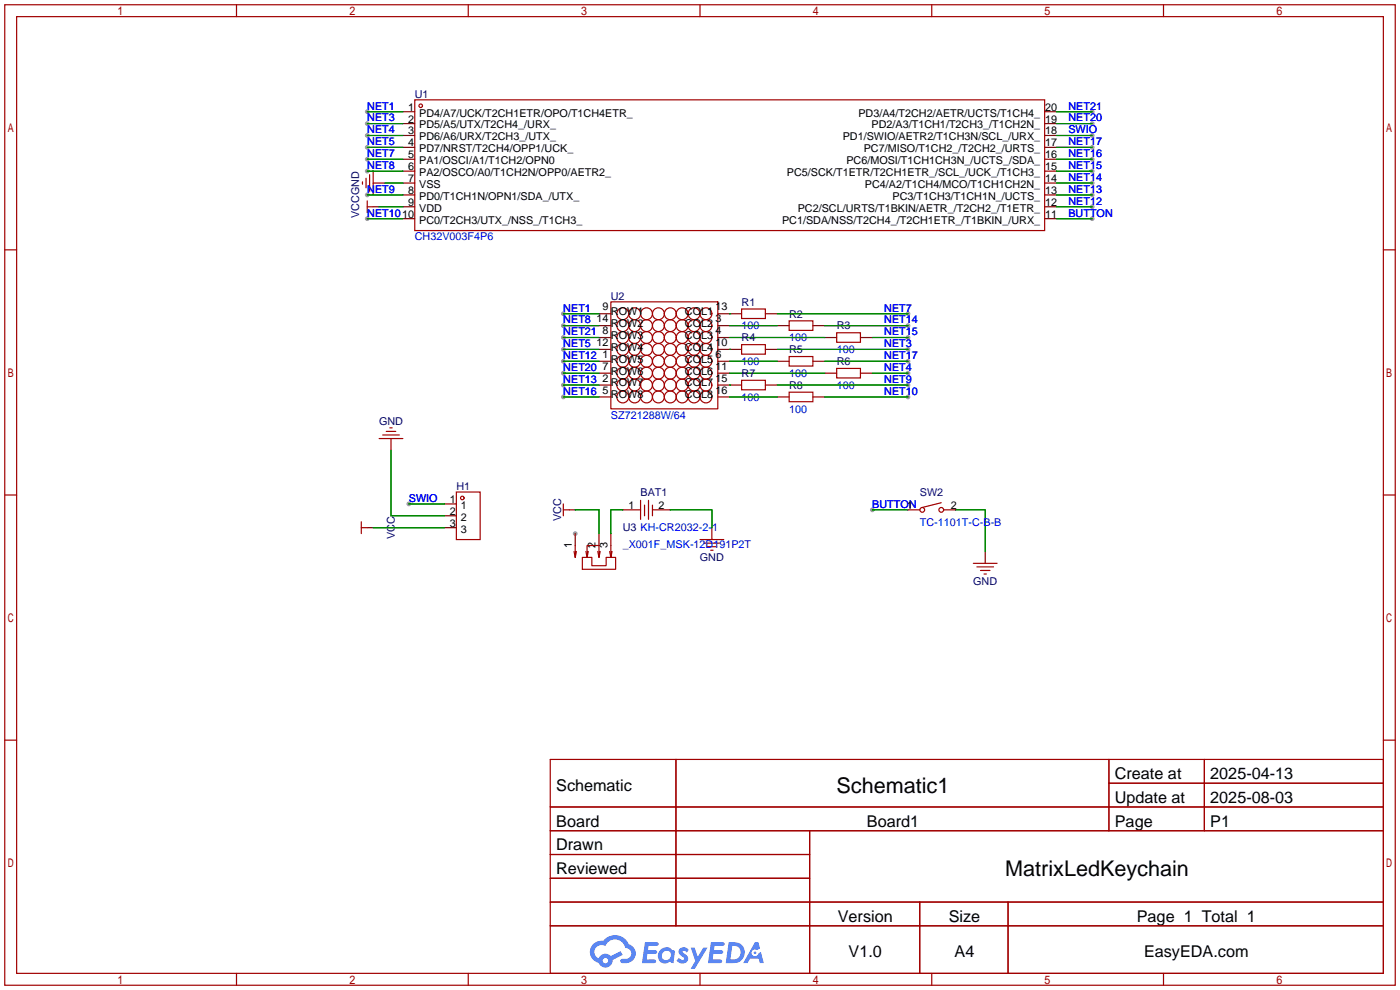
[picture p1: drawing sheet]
<svg xmlns="http://www.w3.org/2000/svg" width="299mm" height="212mm" viewBox="0 0 299 212" stroke-linecap="round" stroke-linejoin="round" font-family="sans-serif">
<g fill="#999">
<circle cx="122.9" cy="114" r=".51"/>
<circle cx="78.5" cy="23.9" r=".51"/>
<circle cx="78.5" cy="26.4" r=".51"/>
<circle cx="78.5" cy="29" r=".51"/>
<circle cx="78.5" cy="31.5" r=".51"/>
<circle cx="78.5" cy="34" r=".51"/>
<circle cx="78.5" cy="36.6" r=".51"/>
<circle cx="78.5" cy="41.7" r=".51"/>
<circle cx="78.5" cy="46.7" r=".51"/>
<circle cx="233.4" cy="46.7" r=".51"/>
<circle cx="233.4" cy="44.2" r=".51"/>
<circle cx="233.4" cy="41.7" r=".51"/>
<circle cx="233.4" cy="39.1" r=".51"/>
<circle cx="233.4" cy="36.6" r=".51"/>
<circle cx="233.4" cy="34" r=".51"/>
<circle cx="233.4" cy="31.5" r=".51"/>
<circle cx="233.4" cy="29" r=".51"/>
<circle cx="233.4" cy="26.4" r=".51"/>
<circle cx="233.4" cy="23.9" r=".51"/>
<circle cx="120.4" cy="67.1" r=".51"/>
<circle cx="120.4" cy="69.6" r=".51"/>
<circle cx="120.4" cy="72.1" r=".51"/>
<circle cx="120.4" cy="74.7" r=".51"/>
<circle cx="120.4" cy="77.2" r=".51"/>
<circle cx="120.4" cy="79.8" r=".51"/>
<circle cx="120.4" cy="82.3" r=".51"/>
<circle cx="120.4" cy="84.8" r=".51"/>
<circle cx="194.1" cy="67.1" r=".51"/>
<circle cx="194.1" cy="69.6" r=".51"/>
<circle cx="194.1" cy="72.1" r=".51"/>
<circle cx="194.1" cy="74.7" r=".51"/>
<circle cx="194.1" cy="77.2" r=".51"/>
<circle cx="194.1" cy="79.8" r=".51"/>
<circle cx="194.1" cy="82.3" r=".51"/>
<circle cx="194.1" cy="84.8" r=".51"/>
<circle cx="87.4" cy="107.7" r=".51"/>
<circle cx="186.4" cy="109" r=".51"/>
</g>
<g fill="none" stroke="#a10000" stroke-width=".25">
<path d="M1 1h297.2v209.6h-297.2zM3.6 3.6h292.1v204.4h-292.1zM50.5 1v2.6M100.1 1v2.6M149.6 1v2.6M199.1 1v2.6M248.7 1v2.6M1 53.4h2.6M295.7 53.4h2.5M1 105.8h2.6M295.7 105.8h2.5M1 158.2h2.6"/>
<path d="M295.7 158.2h2.5M117.6 162.3h178.1v45.7h-178.1zM117.6 172.5h178.1M117.6 177.5h178.1M144.5 162.3v35.6M173 177.5v30.5M237 162.3v15.2M237 167.4h58.7M257.4 162.3v15.2M117.6 182.6h55.4M117.6 192.8h178.1M117.6 187.7h55.4"/>
<path d="M117.6 197.9h178.1M196.6 192.8v15.2M215.4 192.8v15.2M50.5 208v2.6M100.1 208v2.6M149.6 208v2.6M199.1 208v2.6M248.7 208v2.6"/>
</g>
<g fill="#5487ff">
<path d="M145.3 202.7a1.3 1.3 0 0 1 1.9 .3l-.4 .6a.54 .54 0 0 0-.9-.2l.1 .2a1.34 1.34 0 0 1 .9 1.8 1.47 1.47 0 0 1-2.3-.1l.5-.6 .8 .5a.31 .31 0 0 0 .4-.3 .31 .31 0 0 0-.3-.4 1.12 1.12 0 0 1-.7-1.8z"/>
<path d="M147.6 202.5h.9l.6 2 1.2-2h.9l-2.7 4.6h-.9l1-1.7z"/>
<path d="M137.8 201.4h1.7a1.31 1.31 0 0 1 1.2 .2 .4 .4 0 0 1-.3 .5l-1.8 .1-.1 .9h1.6a.4 .4 0 0 1 .4 .4 .4 .4 0 0 1-.5 .4h-1.6l-.2 1.2h1.4a.46 .46 0 0 1 .5 0 .46 .46 0 0 1 .1 .5l-.4 .2h-2.6z"/>
<path d="M151.9 201.4h1.7a1.32 1.32 0 0 1 1.2 .2 .39 .39 0 0 1-.3 .5l-1.8 .1-.1 .9h1.6a.4 .4 0 0 1 .4 .4 .4 .4 0 0 1-.4 .4h-1.7l-.2 1.2h1.4a.46 .46 0 0 1 .5 0 .46 .46 0 0 1 .1 .5l-.4 .2h-2.6z"/>
<path d="M161.3 201.4h.8l.3 1.3-.6 .4a.75 .75 0 0 0-1.1 .3 .75 .75 0 0 0 .5 1 .75 .75 0 0 0 .9-.7l.5-.2 .6 2.3h-.8l-.3-.9h-1.8l-.5 .9h-1z"/>
<path d="M155.7 201.4l-.6 4.4h1.5a2.27 2.27 0 0 0 2.6-2.2 2.27 2.27 0 0 0-2.7-2.2zM156.5 202.1a1.5 1.5 0 0 1 1.8 1.6 1.5 1.5 0 0 1-1.9 1.4h-.3z"/>
<path d="M141.2 203a1.6 1.6 0 0 0-.3 2.3 1.6 1.6 0 0 0 2.3 .2l.7 .3 .3-2.4-.1-.3-.5-.1a1.58 1.58 0 0 0-2.4 0zM141.8 203.5a.98 .98 0 0 1 1.6 .4 .98 .98 0 0 1-1.1 1.3 .94 .94 0 0 1-.9-.7 .94 .94 0 0 1 .4-1z"/>
<path d="M126.8 201.8a2.37 2.37 0 0 0 1.1 4 1.54 1.54 0 0 0 1.8 1 1.54 1.54 0 0 0 1.2-1.6l2.2-1.1-.5-.8-2 1a1.57 1.57 0 0 0-2.7 .5 1.5 1.5 0 0 1-.7-2.1 1.5 1.5 0 0 1 2.2-.5 2.23 2.23 0 0 1 2.3-1.4 2.23 2.23 0 0 1 2 1.8 1.16 1.16 0 0 1 1.2 1.1 1.16 1.16 0 0 1-1.1 1.2h-.7a.47 .47 0 0 0-.5 .4 .47 .47 0 0 0 .4 .5 2.17 2.17 0 0 0 2.5-.9 2.17 2.17 0 0 0-.3-2.7l-.8-.4a3.2 3.2 0 0 0-5.5-.7l-1.1 .1zM128.8 205.3a.6 .6 0 0 1 1.2 0 .6 .6 0 0 1-1.2 0z"/>
<circle cx="161.4" cy="203.6" r=".28"/>
</g>
<g fill="none" stroke="#a10000" stroke-width=".25">
<path d="M77.5 38.9v.5M78.2 38.1v2M79 37.3v3.6M79.8 36.6v5.1M88.6 21.3h134.7v28h-134.7zM78.5 42.9v2.6M78.5 44.2h1.3M130.6 64.5h22.8v22.9h-22.8zM158.5 66h5.1v2.1h-5.1zM158.5 73.7h5.1v2h-5.1zM168.7 68.6h5v2h-5zM168.7 76.2h5v2h-5z"/>
<path d="M178.8 71.1h5.1v2.1h-5.1zM178.8 78.7h5.1v2.1h-5.1zM81 93.7h5.1M81.8 93h3.5M82.5 92.2h2.1M83.3 91.4h.5M158.5 81.3h5.1v2h-5.1zM168.7 83.8h5v2.1h-5zM77.2 111.5v2.5M77.2 112.8h1.3M97.5 105.2h5.1v10.1h-5.1zM120.4 107.7v2.5"/>
<path d="M120.4 109h1.3M122.7 117.9l.2 1.2M122.9 116.6v2.5l.3-1.2M124.5 119.1h2v1.8h3v-1.8h2.1v2.6h-7.1zM125.2 117.9l.3 1.2M125.7 117.9l-.2 1.2v-2.5h2.5v2.5l.3-1.2M127.8 117.9l.2 1.2M130.3 117.9l.3 1.2M130.6 116.6v2.5l.2-1.2M136.9 106.9v4.1M137.8 107.9v2.3M138.6 106.9v4.1"/>
<path d="M139.4 107.9v2.3M149.6 115.3h5.1M150.4 116.1h3.5M151.1 116.8h2.1M151.9 117.6h.5M201.2 107.4l-4.1 1.1M208 120.4h5.1M208.8 121.2h3.5M209.5 121.9h2.1M210.3 122.7h.5"/>
<circle cx="89.9" cy="22.6" r=".38"/>
<circle cx="133.1" cy="67.1" r="1.27"/>
<circle cx="133.1" cy="79.8" r="1.27"/>
<circle cx="133.1" cy="72.1" r="1.27"/>
<circle cx="133.1" cy="77.2" r="1.27"/>
<circle cx="133.1" cy="74.7" r="1.27"/>
<circle cx="133.1" cy="69.6" r="1.27"/>
<circle cx="135.6" cy="79.8" r="1.27"/>
<circle cx="135.6" cy="67.1" r="1.27"/>
<circle cx="135.6" cy="72.1" r="1.27"/>
<circle cx="135.6" cy="77.2" r="1.27"/>
<circle cx="135.6" cy="74.7" r="1.27"/>
<circle cx="135.6" cy="69.6" r="1.27"/>
<circle cx="138.2" cy="67.1" r="1.27"/>
<circle cx="138.2" cy="79.8" r="1.27"/>
<circle cx="138.2" cy="77.2" r="1.27"/>
<circle cx="138.2" cy="72.1" r="1.27"/>
<circle cx="138.2" cy="74.7" r="1.27"/>
<circle cx="138.2" cy="69.6" r="1.27"/>
<circle cx="140.7" cy="67.1" r="1.27"/>
<circle cx="140.7" cy="79.8" r="1.27"/>
<circle cx="140.7" cy="72.1" r="1.27"/>
<circle cx="140.7" cy="77.2" r="1.27"/>
<circle cx="140.7" cy="74.7" r="1.27"/>
<circle cx="140.7" cy="69.6" r="1.27"/>
<circle cx="143.3" cy="67.1" r="1.27"/>
<circle cx="143.3" cy="79.8" r="1.27"/>
<circle cx="143.3" cy="72.1" r="1.27"/>
<circle cx="143.3" cy="77.2" r="1.27"/>
<circle cx="143.3" cy="74.7" r="1.27"/>
<circle cx="143.3" cy="69.6" r="1.27"/>
<circle cx="145.8" cy="79.8" r="1.27"/>
<circle cx="145.8" cy="67.1" r="1.27"/>
<circle cx="145.8" cy="72.1" r="1.27"/>
<circle cx="145.8" cy="77.2" r="1.27"/>
<circle cx="145.8" cy="74.7" r="1.27"/>
<circle cx="145.8" cy="69.6" r="1.27"/>
<circle cx="148.3" cy="67.1" r="1.27"/>
<circle cx="148.3" cy="79.8" r="1.27"/>
<circle cx="148.3" cy="77.2" r="1.27"/>
<circle cx="148.3" cy="72.1" r="1.27"/>
<circle cx="148.3" cy="74.7" r="1.27"/>
<circle cx="148.3" cy="69.6" r="1.27"/>
<circle cx="150.9" cy="67.1" r="1.27"/>
<circle cx="150.9" cy="79.8" r="1.27"/>
<circle cx="150.9" cy="77.2" r="1.27"/>
<circle cx="150.9" cy="72.1" r="1.27"/>
<circle cx="150.9" cy="74.7" r="1.27"/>
<circle cx="150.9" cy="69.6" r="1.27"/>
<circle cx="133.1" cy="84.8" r="1.27"/>
<circle cx="133.1" cy="82.3" r="1.27"/>
<circle cx="135.6" cy="84.8" r="1.27"/>
<circle cx="135.6" cy="82.3" r="1.27"/>
<circle cx="138.2" cy="84.8" r="1.27"/>
<circle cx="138.2" cy="82.3" r="1.27"/>
<circle cx="140.7" cy="84.8" r="1.27"/>
<circle cx="140.7" cy="82.3" r="1.27"/>
<circle cx="143.3" cy="84.8" r="1.27"/>
<circle cx="143.3" cy="82.3" r="1.27"/>
<circle cx="145.8" cy="84.8" r="1.27"/>
<circle cx="145.8" cy="82.3" r="1.27"/>
<circle cx="148.3" cy="84.8" r="1.27"/>
<circle cx="148.3" cy="82.3" r="1.27"/>
<circle cx="150.9" cy="84.8" r="1.27"/>
<circle cx="150.9" cy="82.3" r="1.27"/>
<circle cx="98.8" cy="106.4" r=".38"/>
<circle cx="197.1" cy="109" r=".51"/>
<circle cx="201.2" cy="109" r=".51"/>
</g>
<g fill="none" stroke="#870000" stroke-width=".25">
<path d="M79.8 39.1h2.5M86.1 23.9h2.5M86.1 26.4h2.5M86.1 29h2.5M86.1 31.5h2.5M86.1 34h2.5M86.1 36.6h2.5M86.1 39.1h2.5M223.3 23.9h2.5M223.3 26.4h2.5M223.3 29h2.5M223.3 31.5h2.5"/>
<path d="M223.3 34h2.5M223.3 36.6h2.5M223.3 39.1h2.5M79.8 44.2h1.2M86.1 41.7h2.5M86.1 44.2h2.5M86.1 46.7h2.5M223.3 41.7h2.5M223.3 44.2h2.5M223.3 46.7h2.5M128 77.2h2.6M128 69.6h2.6"/>
<path d="M128 72.1h2.6M128 79.8h2.6M128 67.1h2.6M128 74.7h2.6M153.4 77.2h2.6M153.4 69.6h2.6M153.4 72.1h2.6M153.4 79.8h2.6M153.4 67.1h5.1M153.4 74.7h5.1M163.6 67.1h2.5M163.6 74.7h2.5"/>
<path d="M166.1 77.2h2.6M166.1 69.6h2.6M173.7 77.2h2.6M173.7 69.6h2.6M176.3 72.1h2.5M176.3 79.8h2.5M183.9 72.1h2.5M183.9 79.8h2.5M83.6 93.7v2.6M128 82.3h2.6M128 84.8h2.6M153.4 82.3h5.1"/>
<path d="M153.4 84.8h2.6M163.6 82.3h2.5M166.1 84.8h2.6M173.7 84.8h2.6M78.5 112.8h1.3M95 107.7h2.5M95 110.2h2.5M95 112.8h2.5M121.7 109h1.2M122.9 114v2.6M128 114v2.6M130.6 114v2.6"/>
<path d="M133.1 109h3.8M139.4 109h3.9M152.1 112.8v2.5M194.1 109h2.5M201.7 109h2.5M210.6 117.9v2.5"/>
</g>
<g fill="none" stroke="#008700" stroke-width=".25">
<path d="M78.5 23.9h7.6M78.5 26.4h7.6M78.5 29h7.6M78.5 31.5h7.6M78.5 34h7.6M78.5 36.6h7.6M82.3 39.1h3.8M225.8 39.1h7.6M225.8 23.9h7.6M225.8 26.4h7.6M225.8 29h7.6M225.8 31.5h7.6"/>
<path d="M225.8 34h7.6M225.8 36.6h7.6M78.5 41.7h7.6M78.5 46.7h7.6M81 44.2h5.1M225.8 44.2h7.6M225.8 41.7h7.6M225.8 46.7h7.6M120.4 67.1h7.6M120.4 69.6h7.6M120.4 72.1h7.6M120.4 74.7h7.6"/>
<path d="M120.4 77.2h7.6M120.4 79.8h7.6M156 74.7h.1M156 67.1h.1M156 69.6h10.1M156 72.1h20.3M156 77.2h10.1M156 79.8h20.3M166.1 67.1h28M166.1 74.7h28M176.3 69.6h17.8M176.3 77.2h17.8"/>
<path d="M186.4 72.1h7.7M186.4 79.8h7.7M83.6 96.3v13.9h11.4M120.4 82.3h7.6M120.4 84.8h7.6M156 82.3h.1M156 84.8h10.1M166.1 82.3h28M176.3 84.8h17.8M79.8 112.8h15.2M87.4 107.7h7.6M122.9 109h5.1v5"/>
<path d="M133.1 109h-2.5v5M143.3 109h8.8v3.8M186.4 109h7.7M204.2 109h6.4v8.9"/>
</g>
<g font-size="4.6">
<text x="178.8" y="169.4">Schematic1</text>
<text x="214.8" y="187.2">MatrixLedKeychain</text>
</g>
<g font-size="3.5">
<text x="238.3" y="166.5">Create at</text>
<text x="258.7" y="166.5">2025-04-13</text>
<text x="118.9" y="169.1">Schematic</text>
<text x="238.3" y="171.6">Update at</text>
<text x="258.7" y="171.6">2025-08-03</text>
<text x="118.9" y="176.7">Board</text>
<text x="185.3" y="176.7">Board1</text>
<text x="238.3" y="176.7">Page</text>
<text x="258.7" y="176.7">P1</text>
<text x="118.9" y="181.8">Drawn</text>
<text x="118.9" y="186.8">Reviewed</text>
<text x="179.1" y="197">Version</text>
<text x="202.8" y="197">Size</text>
<text x="243" y="197">Page 1 Total 1</text>
<text x="181.4" y="204.6">V1.0</text>
<text x="204" y="204.6">A4</text>
<text x="244.5" y="204.6">EasyEDA.com</text>
</g>
<g font-size="2.3" fill="#00f">
<text x="78.5" y="23.4">NET1</text>
<text x="228.3" y="23.4">NET21</text>
<text x="78.5" y="26">NET3</text>
<text x="78.5" y="28.5">NET4</text>
<text x="228.3" y="28.5">SWIO</text>
<text x="228.3" y="26">NET20</text>
<text x="78.5" y="31">NET5</text>
<text x="78.5" y="33.6">NET7</text>
<text x="228.3" y="33.6">NET16</text>
<text x="228.3" y="31">NET17</text>
<text x="78.5" y="36.1">NET8</text>
<text x="78.5" y="41.2">NET9</text>
<text x="228.3" y="41.2">NET13</text>
<text x="228.3" y="38.7">NET14</text>
<text x="228.3" y="36.1">NET15</text>
<text x="78.5" y="46.3">NET1010</text>
<text x="228.3" y="46.3">BUTTON</text>
<text x="228.3" y="43.7">NET12</text>
<text x="88.6" y="51.4">CH32V003F4P6</text>
<text x="120.4" y="66.6">NET1</text>
<text x="120.4" y="69.1">NET8</text>
<text x="120.4" y="71.7">NET21</text>
<text x="158.5" y="70.4">100</text>
<text x="189" y="66.6">NET7</text>
<text x="189" y="69.1">NET14</text>
<text x="189" y="71.7">NET15</text>
<text x="120.4" y="74.2">NET5</text>
<text x="120.4" y="76.8">NET12</text>
<text x="168.7" y="72.9">100</text>
<text x="178.8" y="75.5">100</text>
<text x="189" y="74.2">NET3</text>
<text x="189" y="76.8">NET17</text>
<text x="120.4" y="79.3">NET20</text>
<text x="120.4" y="81.8">NET13</text>
<text x="158.5" y="78">100</text>
<text x="168.7" y="80.6">100</text>
<text x="178.8" y="83.1">100</text>
<text x="189" y="79.3">NET4</text>
<text x="189" y="81.8">NET9</text>
<text x="120.4" y="84.4">NET16</text>
<text x="130.6" y="89.5">SZ721288W/64</text>
<text x="158.5" y="85.6">100</text>
<text x="168.7" y="88.2">100</text>
<text x="189" y="84.4">NET10</text>
<text x="87.4" y="107.2">SWIO</text>
<text x="186.4" y="108.5">BUTTON</text>
<text x="196.6" y="112.3">TC-1101T-C-B-B</text>
<text x="133.1" y="117.1">_X001F_MSK-12D191P2T</text>
</g>
<g font-size="2.3">
<text x="87.2" y="23.6">1</text>
<text x="223.4" y="23.6">20</text>
<text x="87.2" y="26.2">2</text>
<text x="87.2" y="28.7">3</text>
<text x="89.6" y="24.9">PD4/A7/UCK/T2CH1ETR/OPO/T1CH4ETR_</text>
<text x="89.6" y="27.5">PD5/A5/UTX/T2CH4_/URX_</text>
<text x="89.6" y="30">PD6/A6/URX/T2CH3_/UTX_</text>
<text x="180.1" y="30">PD1/SWIO/AETR2/T1CH3N/SCL_/URX_</text>
<text x="183.4" y="24.9">PD3/A4/T2CH2/AETR/UCTS/T1CH4_</text>
<text x="186.3" y="27.5">PD2/A3/T1CH1/T2CH3_/T1CH2N_</text>
<text x="223.4" y="28.7">18</text>
<text x="223.4" y="26.2">19</text>
<text x="87.2" y="31.3">4</text>
<text x="87.2" y="33.8">5</text>
<text x="89.6" y="32.5">PD7/NRST/T2CH4/OPP1/UCK_</text>
<text x="89.6" y="35.1">PA1/OSCI/A1/T1CH2/OPN0</text>
<text x="180.9" y="35.1">PC6/MOSI/T1CH1CH3N_/UCTS_/SDA_</text>
<text x="184.6" y="32.5">PC7/MISO/T1CH2_/T2CH2_/URTS_</text>
<text x="223.4" y="33.8">16</text>
<text x="223.4" y="31.3">17</text>
<text x="87.2" y="36.3">6</text>
<text x="87.2" y="38.9">7</text>
<text x="87.2" y="41.4">8</text>
<text x="89.6" y="37.6">PA2/OSCO/A0/T1CH2N/OPP0/AETR2_</text>
<text x="89.6" y="40.2">VSS</text>
<text x="168.2" y="37.6">PC5/SCK/T1ETR/T2CH1ETR_/SCL_/UCK_/T1CH3_</text>
<text x="184.9" y="40.2">PC4/A2/T1CH4/MCO/T1CH1CH2N_</text>
<text x="223.4" y="41.4">13</text>
<text x="223.4" y="38.9">14</text>
<text x="223.4" y="36.3">15</text>
<text x="87.2" y="44">9</text>
<text x="89.6" y="42.7">PD0/T1CH1N/OPN1/SDA_/UTX_</text>
<text x="89.6" y="45.2">VDD</text>
<text x="89.6" y="47.8">PC0/T2CH3/UTX_/NSS_/T1CH3_</text>
<text x="167.1" y="47.8">PC1/SDA/NSS/T2CH4_/T2CH1ETR_/T1BKIN_/URX_</text>
<text x="170.5" y="45.2">PC2/SCL/URTS/T1BKIN/AETR_/T2CH2_/T1ETR_</text>
<text x="190.8" y="42.7">PC3/T1CH3/T1CH1N_/UCTS_</text>
<text x="223.4" y="46.5">11</text>
<text x="223.4" y="44">12</text>
<text x="127.5" y="68.9">14</text>
<text x="128.8" y="71.4">8</text>
<text x="128.8" y="66.3">9</text>
<text x="130.6" y="67.4">ROW1</text>
<text x="130.6" y="69.9">ROW2</text>
<text x="146.4" y="69.9">COL2</text>
<text x="146.4" y="67.4">COL1</text>
<text x="152.9" y="68.9">3</text>
<text x="152.9" y="71.4">4</text>
<text x="152.9" y="66.3">13</text>
<text x="127.5" y="74">12</text>
<text x="128.8" y="76.5">1</text>
<text x="130.6" y="77.5">ROW5</text>
<text x="130.6" y="72.4">ROW3</text>
<text x="130.6" y="75">ROW4</text>
<text x="146.4" y="72.4">COL3</text>
<text x="146.4" y="77.5">COL5</text>
<text x="146.4" y="75">COL4</text>
<text x="152.9" y="76.5">6</text>
<text x="152.9" y="74">10</text>
<text x="128.8" y="81.6">2</text>
<text x="128.8" y="79">7</text>
<text x="130.6" y="82.6">ROW7</text>
<text x="130.6" y="80.1">ROW6</text>
<text x="146.4" y="80.1">COL6</text>
<text x="146.4" y="82.6">COL7</text>
<text x="152.9" y="79">11</text>
<text x="152.9" y="81.6">15</text>
<text x="128.8" y="84.1">5</text>
<text x="130.6" y="85.1">ROW8</text>
<text x="146.4" y="85.1">COL8</text>
<text x="152.9" y="84.1">16</text>
<text x="96.1" y="107.5">1</text>
<text x="96.1" y="110">2</text>
<text x="96.1" y="112.5">3</text>
<text x="98.5" y="108.7">1</text>
<text x="98.5" y="111.3">2</text>
<text x="98.5" y="113.8">3</text>
<text x="134.4" y="108.7">1</text>
<text x="140.7" y="108.7">2</text>
<text x="193.8" y="108.7">1</text>
<text x="203.2" y="108.7">2</text>
<text x="122.2" y="117.1" transform="rotate(-90 122.2 117.1)">1</text>
<text x="127.3" y="117.1" transform="rotate(-90 127.3 117.1)">2</text>
<text x="129.8" y="117.1" transform="rotate(-90 129.8 117.1)">3</text>
</g>
<g font-size="2.3" fill="#000080">
<text x="88.6" y="20.9">U1</text>
<text x="76.8" y="46.6" transform="rotate(-90 76.8 46.6)">VCCGND</text>
<text x="130.6" y="64.1">U2</text>
<text x="158.5" y="65.3">R1</text>
<text x="168.7" y="67.9">R2</text>
<text x="178.8" y="70.4">R3</text>
<text x="158.5" y="72.9">R4</text>
<text x="168.7" y="75.5">R5</text>
<text x="158.5" y="80.6">R7</text>
<text x="168.7" y="83.1">R8</text>
<text x="178.8" y="78">R6</text>
<text x="81" y="90.7">GND</text>
<text x="97.5" y="104.7">H1</text>
<text x="136.9" y="106">BAT1</text>
<text x="196.6" y="106">SW2</text>
<text x="119.9" y="111.4" transform="rotate(-90 119.9 111.4)">VCC</text>
<text x="133.1" y="113.6">U3 KH-CR2032-2-1</text>
<text x="84.4" y="115.2" transform="rotate(-90 84.4 115.2)">VCC</text>
<text x="149.6" y="119.9">GND</text>
<text x="208" y="125">GND</text>
</g>
</svg>
